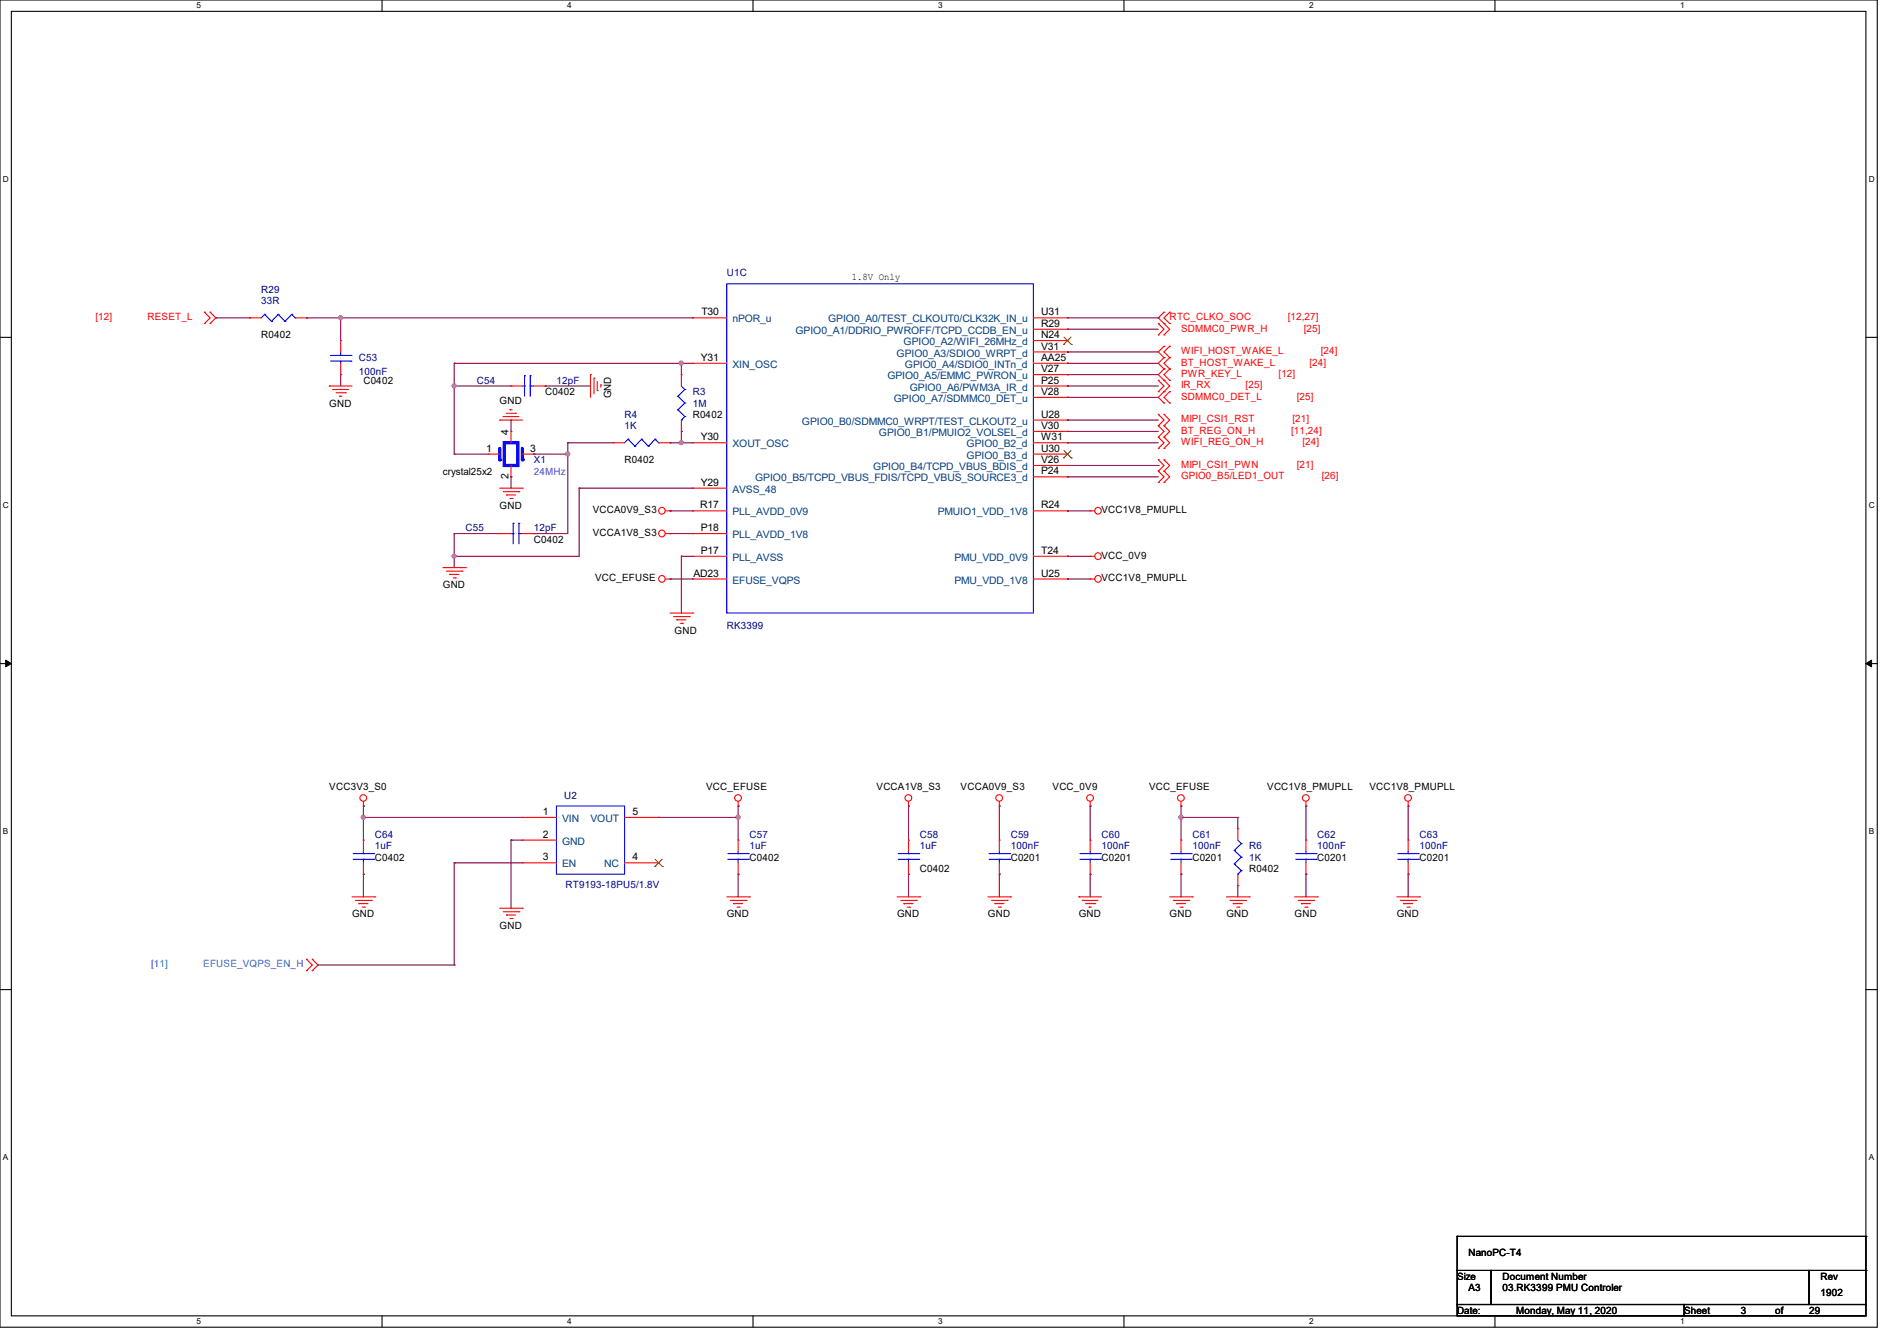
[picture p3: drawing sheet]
<svg xmlns="http://www.w3.org/2000/svg" width="297mm" height="210mm" viewBox="0 0 297 210" stroke-linecap="round" stroke-linejoin="round" font-family="sans-serif">
<path d="M0 0h293.9v207.9h-293.9zM1.8 1.8h290.3v204.3h-290.3z" fill="none" stroke="#000" stroke-width=".17"/>
<g fill="#fff">
<path d="M30.8 .2h.7v1.4h-.7z"/>
<path d="M30.8 206.2h.7v1.4h-.7z"/>
</g>
<path d="M59.8 0v1.8M59.8 206.1v1.8" fill="none" stroke="#000" stroke-width=".17"/>
<g fill="#fff">
<path d="M88.8 .2h.7v1.4h-.7z"/>
<path d="M88.8 206.2h.7v1.4h-.7z"/>
</g>
<path d="M117.9 0v1.8M117.9 206.1v1.8" fill="none" stroke="#000" stroke-width=".17"/>
<g fill="#fff">
<path d="M146.9 .2h.7v1.4h-.7z"/>
<path d="M146.9 206.2h.7v1.4h-.7z"/>
</g>
<path d="M176 0v1.8M176 206.1v1.8" fill="none" stroke="#000" stroke-width=".17"/>
<g fill="#fff">
<path d="M205 .2h.7v1.4h-.7z"/>
<path d="M205 206.2h.7v1.4h-.7z"/>
</g>
<path d="M234.1 0v1.8M234.1 206.1v1.8" fill="none" stroke="#000" stroke-width=".17"/>
<g fill="#fff">
<path d="M263.1 .2h.6v1.4h-.6z"/>
<path d="M263.1 206.2h.6v1.4h-.6z"/>
<path d="M.5 27.3h.9v1.4h-.9z"/>
<path d="M292.6 27.3h.9v1.4h-.9z"/>
<path d="M.5 78.4h.9v1.4h-.9z"/>
<path d="M292.6 78.4h.9v1.4h-.9z"/>
</g>
<path d="M0 52.8h1.8M292.1 52.8h1.8" fill="none" stroke="#000" stroke-width=".17"/>
<g fill="#fff">
<path d="M.5 129.5h.8v1.4h-.8z"/>
<path d="M292.6 129.5h.8v1.4h-.8z"/>
</g>
<path d="M0 103.9h1.8M292.1 103.9h1.8" fill="none" stroke="#000" stroke-width=".17"/>
<path d="M.9 103.4l.9 .5-.9 .5zM292.1 103.9l.9-.5v1z" fill="#000" stroke="#000" stroke-width=".16"/>
<g fill="#fff">
<path d="M.5 180.5h.8v1.4h-.8z"/>
<path d="M292.6 180.5h.8v1.4h-.8z"/>
</g>
<g fill="none" stroke="#000" stroke-width=".17">
<path d="M0 155h1.8M292.1 155h1.8M228.1 199h5.4v5.3h-5.4zM228.1 193.6h.1M228.1 193.6v5.4M228.1 193.6h64M233.5 199h49.8v5.3h-49.8zM283.3 199h8.8v5.3h-8.8zM292.1 193.6h.1M292.1 199h.1M292.1 193.6v5.4M228.1 204.3h35.6v1.8h-35.6z"/>
<path d="M263.7 204.3h28.4v1.8h-28.4z"/>
</g>
<g fill="none" stroke="#f00" stroke-width=".17">
<path d="M32 48.9h.1M32 50.7h.1M32 48.9l.9 .9-.9 .9M32.9 50.7h.1M32.9 48.9h.1M32.9 48.9l.9 .9-.9 .9M39.1 49.8h.1M39.1 49.8h1.8M46.2 49.8h1.8M48 49.8h.1M53.3 58.7h.1M53.3 53.3h.1"/>
<path d="M53.3 53.3v1.8M53.3 56.9v1.8M92.5 58.7h.1M92.5 58.7v3.5M93 59.2h.1M93 59.2v2.5M93.5 59.7v1.5M106.7 58.7h.1M106.7 58.7v1.8M181.4 52.5h.1M181.4 50.7h.1M181.4 59.6h.1"/>
<path d="M181.4 50.7l.8 .9-.8 .9M181.4 59.6l.8 .9-.8 .8M182.2 50.7h.1M182.2 48.9h.1M182.2 52.5h.1M182.2 54.2h.1M182.2 56h.1M182.2 57.8h.1M182.2 59.6h.1M182.2 57.8l-.8 .9 1.7 1.8-1.7 1.7 .8 .9M182.2 48.9l-.8 .9 1.7 1.8-.9 .9M182.2 54.2l-.8 .9 .8 .9"/>
<path d="M182.2 56l-.8 .9 .8 .9M183.1 48.9h.1M183.1 50.7h.1M183.1 56h.1M183.1 54.2h.1M183.1 57.8h.1M183.1 59.6h.1M183.1 48.9l-.9 .9 .9 .9M183.1 54.2l-.9 .9 .9 .9M183.1 56l-.9 .9 .9 .9M183.1 57.8l-.9 .9 .9 .9M51.6 60.5h.1"/>
<path d="M51.6 60.5h3.5M52.1 61h.1M52.1 61h2.5M52.6 61.5h1.5M53.2 62.1h.1M53.2 62.1h.3M54.1 61.5h.1M78.2 65.8h.1M78.2 76.5h3.6M78.2 65.8h3.6M78.8 65.2h.1M78.8 77h2.4"/>
<path d="M78.8 65.2h2.4M79.3 77.5h.1M79.3 77.5h1.4M79.3 64.7h1.4M79.8 64.2h.1M79.8 78.1h.4M79.8 64.2h.4M80 60.5h.1M80 60.5h1.8M80.2 78.1h.1M80.7 64.7h.1M81.2 77h.1"/>
<path d="M81.8 76.5h.1M83.6 60.5h1.7M85.3 60.5h.1M93.5 61.2h.1M94.1 60.3h.1M94.1 60.3v.3M96 69.3h.1M96 69.3h1.8M103.1 69.3h1.8M104.9 69.3h.1M106.7 67.6h.1M106.7 65.8v1.8"/>
<path d="M181.4 68.5h.1M181.4 66.7h.1M181.4 70.2h.1M181.4 61.3h.1M181.4 73.8h.1M181.4 72h.1M181.4 64.9h.1M181.4 75.6h.1M181.4 66.7l.8 .9-.8 .9M181.4 68.5l.8 .8-.8 .9M181.4 72l.8 .9-.8 .9M181.4 64.9l.8 .9-.8 .9"/>
<path d="M181.4 73.8l.8 .9-.8 .9M182.2 63.1h.1M182.2 61.3h.1M182.2 68.5h.1M182.2 66.7h.1M182.2 70.2h.1M182.2 73.8h.1M182.2 72h.1M182.2 64.9h.1M182.2 75.6h.1M182.2 66.7l.9 .9-.9 .9M182.2 68.5l.9 .8-.9 .9"/>
<path d="M182.2 72l.9 .9-.9 .9M182.2 64.9l.9 .9-.9 .9M182.2 73.8l.9 .9-.9 .9M183.1 61.3h.1M183.1 63.1h.1M183.1 61.3l-.9 .9 .9 .9M69.3 88.9h3.6M69.9 89.5h2.4M70.4 90h.1M70.4 90h1.4M71 90.5h.3M71.3 90.5h.1"/>
<path d="M72.3 89.5h.1M72.9 88.9h.1M78.2 83.6h.1M78.2 83.6h1.8M81.8 83.6h1.8M83.6 83.6h.1M104.2 83.6h.7M104.2 90.7h.7M104.2 80h.7M104.9 83.6h.1M104.9 90.7h.1M104.9 80h.1"/>
<path d="M104.9 96h3.6M105.5 96.6h2.4M106 97.1h.1M106 97.1h1.4M106.5 97.6h.3M106.8 97.6h.1M107.9 96.6h.1M108.5 96h.1M170.7 87.1h.1M170.7 90.7h.1M170.7 80h.1M170.7 90.7h.7"/>
<path d="M170.7 87.1h.7M170.7 80h.7M56.9 126.2h.1M56.9 131.6h.1M56.9 136.9h.1M56.9 125.5v.7M56.9 131.6v1.7M56.9 135.1v1.8M81.8 128h.1M81.8 131.6h.1M81.8 135.1h.1M81.8 128h5.3"/>
<path d="M81.8 131.6h5.3M81.8 135.1h5.3M97.8 128h5.3M97.8 135.1h5.3M103.1 135.1h.1M103.1 128h.1M115.6 126.2h.1M115.6 131.6h.1M115.6 136.9h.1M115.6 125.5v.7M115.6 131.6v1.7M115.6 135.1v1.8"/>
<path d="M142.2 126.2h.1M142.2 131.6h.1M142.2 136.9h.1M142.2 125.5v.7M142.2 131.6v1.7M142.2 135.1v1.8M156.5 126.2h.1M156.5 131.6h.1M156.5 136.9h.1M156.5 125.5v.7M156.5 131.6v1.7M156.5 135.1v1.8"/>
<path d="M170.7 126.2h.1M170.7 131.6h.1M170.7 136.9h.1M170.7 125.5v.7M170.7 131.6v1.7M170.7 135.1v1.8M184.9 126.2h.1M184.9 131.6h.1M184.9 136.9h.1M184.9 125.5v.7M184.9 131.6v1.7M184.9 135.1v1.8"/>
<path d="M204.5 126.2h.1M204.5 125.5v.7M220.5 126.2h.1M220.5 131.6h.1M220.5 136.9h.1M220.5 125.5v.7M220.5 131.6v1.7M220.5 135.1v1.8M48 152h.1M48 150.2h.1M48 150.2l.9 .9-.9 .9M48.9 150.2h.1"/>
<path d="M48.9 152h.1M48.9 150.2l.9 .9-.9 .9M55.1 140.5h3.6M55.7 141h2.4M56.2 141.5h.1M56.2 141.5h1.4M56.7 142.1h.4M57.1 142.1h.1M58.1 141h.1M58.7 140.5h.1M78.2 142.2h3.6M78.8 142.8h2.4"/>
<path d="M79.3 143.3h.1M79.3 143.3h1.4M79.8 143.8h.4M80.2 143.8h.1M81.2 142.8h.1M81.8 142.2h.1M113.8 140.5h3.5M114.3 141h2.5M114.9 141.5h.1M114.9 141.5h1.4M115.4 142.1h.3M115.7 142.1h.1"/>
<path d="M116.8 141h.1M117.3 140.5h.1M140.5 140.5h3.5M141 141h2.5M141.5 141.5h.1M141.5 141.5h1.5M142.1 142.1h.3M142.4 142.1h.1M143.5 141h.1M144 140.5h.1M154.7 140.5h3.5M155.2 141h2.5"/>
<path d="M155.7 141.5h.1M155.7 141.5h1.5M156.3 142.1h.3M156.6 142.1h.1M157.7 141h.1M158.2 140.5h.1M168.9 140.5h.1M168.9 140.5h3.6M169.5 141h.1M169.5 141h2.4M170 141.5h1.4M170.5 142.1h.1"/>
<path d="M170.5 142.1h.4M171.4 141.5h.1M183.1 140.5h3.6M183.7 141h2.4M184.2 141.5h.1M184.2 141.5h1.4M184.7 142.1h.4M185.1 142.1h.1M186.1 141h.1M186.7 140.5h.1M192 140.5h3.6M192.6 141h2.4"/>
<path d="M193.1 141.5h.1M193.1 141.5h1.4M193.6 142.1h.4M194 142.1h.1M195 141h.1M195.6 140.5h.1M202.7 140.5h3.5M203.2 141h2.5M203.8 141.5h.1M203.8 141.5h1.4M204.3 142.1h.3M204.6 142.1h.1"/>
<path d="M205.7 141h.1M206.2 140.5h.1M218.7 140.5h3.5M219.2 141h2.5M219.8 141.5h.1M219.8 141.5h1.4M220.3 142.1h.3M220.6 142.1h.1M221.7 141h.1M222.2 140.5h.1"/>
<circle cx="103.6" cy="80" r=".52"/>
<circle cx="171.9" cy="80" r=".52"/>
<circle cx="103.6" cy="83.5" r=".52"/>
<circle cx="103.6" cy="90.7" r=".52"/>
<circle cx="171.9" cy="87.1" r=".52"/>
<circle cx="171.9" cy="90.7" r=".52"/>
<circle cx="56.9" cy="125" r=".52"/>
<circle cx="115.6" cy="125" r=".52"/>
<circle cx="142.2" cy="125" r=".52"/>
<circle cx="156.5" cy="125" r=".52"/>
<circle cx="170.7" cy="125" r=".52"/>
<circle cx="184.9" cy="125" r=".52"/>
<circle cx="204.5" cy="125" r=".52"/>
<circle cx="220.5" cy="125" r=".52"/>
</g>
<g fill="none" stroke="#00f" stroke-width=".17">
<path d="M41.4 49.2h.1M41.4 49.2l-.5 .6M41.4 49.2l1.1 1.1M42.5 50.3h.1M43.6 49.2h.1M43.6 49.2l-1.1 1.1M43.6 49.2l1 1.1M44.6 50.3h.1M45.7 49.2h.1M45.7 49.2l-1.1 1.1M45.7 49.2l.5 .6M46.2 49.8h.1"/>
<path d="M51.7 55.7h3.2M51.7 56.6h3.2M53.3 56.6h.1M53.3 55.7h.1M53.3 55.1v.6M53.3 56.6v.3M54.9 55.7h.1M54.9 56.6h.1M82.1 58.8h.1M82.1 58.8v3.3M83 58.8h.1M83 58.8v3.3"/>
<path d="M81.8 60.5h.3M82.1 60.5h.1M83 60.5h.1M83 60.5h.6M98.3 68.8h.1M98.3 68.8l-.5 .5M98.3 68.8l1.1 1.1M99.4 69.9h.1M100.5 68.8h.1M100.5 68.8l-1.1 1.1M100.5 68.8l1 1.1M101.5 69.9h.1"/>
<path d="M102.6 68.8h.1M102.6 68.8l-1.1 1.1M102.6 68.8l.5 .5M103.1 69.3h.1M106.1 62.1h.1M106.1 64.2h.1M106.1 62.1l1.1 1M106.1 64.2l1.1 1M106.7 65.8h.1M106.7 60.5l.5 .5M107.2 61h.1M107.2 63.1h.1"/>
<path d="M107.2 65.2h.1M107.2 61l-1.1 1.1M107.2 63.1l-1.1 1.1M107.2 65.2l-.5 .6M80 83.6h.3M80.3 83.6h.1M80.3 82h.1M80.3 82v3.2M81.2 82h.1M81.2 83.6h.1M81.2 83.6h.6M81.2 82v3.2"/>
<path d="M55.3 134.6h3.2M55.3 133.7h3.2M56.9 133.7h.1M56.9 134.6h.1M56.9 133.3v.4M56.9 134.6v.5M58.5 134.6h.1M58.5 133.7h.1M87.1 126.2h10.7v10.7h-10.7zM114 134.6h3.2M114 133.7h3.2M115.6 133.7h.1"/>
<path d="M115.6 134.6h.1M115.6 133.3v.4M115.6 134.6v.5M117.2 134.6h.1M117.2 133.7h.1M140.6 134.6h3.2M140.6 133.7h3.2M142.2 133.7h.1M142.2 134.6h.1M142.2 133.3v.4M142.2 134.6v.5M143.8 134.6h.1"/>
<path d="M143.8 133.7h.1M154.9 134.6h3.2M154.9 133.7h3.2M156.5 133.7h.1M156.5 134.6h.1M156.5 133.3v.4M156.5 134.6v.5M158.1 134.6h.1M158.1 133.7h.1M169.1 134.6h3.2M169.1 133.7h3.2M170.7 133.7h.1"/>
<path d="M170.7 134.6h.1M170.7 133.3v.4M170.7 134.6v.5M172.3 134.6h.1M172.3 133.7h.1M183.3 134.6h3.2M183.3 133.7h3.2M184.9 133.7h.1M184.9 134.6h.1M184.9 133.3v.4M184.9 134.6v.5M186.5 134.6h.1"/>
<path d="M186.5 133.7h.1M218.9 134.6h3.2M218.9 133.7h3.2M220.5 133.7h.1M220.5 134.6h.1M220.5 133.3v.4M220.5 134.6v.5M222.1 134.6h.1M222.1 133.7h.1"/>
</g>
<path d="M102.5 135.7h.1M102.6 134.6l1.1 1.1M103.7 134.6l-1.2 1.1M103.7 135.7h.1" fill="none" stroke="#804000" stroke-width=".16"/>
<path d="M78.2 70.2v1.8" fill="none" stroke="#00f" stroke-width=".51"/>
<circle cx="78.2" cy="72" r=".25" fill="#00f"/>
<path d="M81.8 70.2v1.8" fill="none" stroke="#00f" stroke-width=".51"/>
<circle cx="81.8" cy="72" r=".25" fill="#00f"/>
<path d="M79 69.3h2.1v3.6h-2.1z" fill="none" stroke="#00f" stroke-width=".51"/>
<g fill="none" stroke="#f00" stroke-width=".17">
<path d="M108.5 56.9h.1M108.5 49.8h.1M108.5 56.9h5.3M108.5 49.8h5.3M161.8 56.9h5.3M161.8 49.8h5.3M161.8 51.6h5.3M161.8 53.3h5.3M161.8 55.1h5.3M161.8 58.7h5.3M167.1 49.8h.1M167.1 51.6h.1"/>
<path d="M167.1 53.3h.1M167.1 56.9h.1M167.1 55.1h.1M167.1 58.7h.1M76.5 71.1h.1M76.5 71.1h1.7M80 74.7h.1M80 67.6h.1M80 67.6v1.7M80 72.9v1.8M81.8 71.1h1.8M83.6 71.1h.1"/>
<path d="M108.5 69.3h.1M108.5 76.5h.1M108.5 69.3h5.3M108.5 76.5h5.3M161.8 71.1h5.3M161.8 69.3h5.3M161.8 72.9h5.3M161.8 67.6h5.3M161.8 65.8h5.3M161.8 74.7h5.3M161.8 62.2h5.3M161.8 60.5h5.3"/>
<path d="M167.1 72.9h.1M167.1 71.1h.1M167.1 69.3h.1M167.1 67.6h.1M167.1 65.8h.1M167.1 74.7h.1M167.1 62.2h.1M167.1 60.5h.1M108.5 87.1h.1M108.5 90.7h.1M108.5 80h.1M108.5 83.6h.1"/>
<path d="M108.5 87.1h5.3M108.5 90.7h5.3M108.5 80h5.3M108.5 83.6h5.3M161.8 87.1h5.3M161.8 90.7h5.3M161.8 80h5.3M167.1 80h.1M167.1 87.1h.1M167.1 90.7h.1M193.8 129.8h.1M193.8 138.7h.1"/>
<path d="M193.8 129.8v1.8M193.8 136.9v1.8M204.5 131.6h.1M204.5 136.9h.1M204.5 131.6v1.7M204.5 135.1v1.8"/>
</g>
<g fill="none" stroke="#00f" stroke-width=".17">
<path d="M113.8 44.4h48v51.6h-48zM193.3 133.2h.1M193.3 135.3h.1M193.3 133.2l1.1 1M193.3 135.3l1.1 1.1M193.8 136.9h.1M193.8 131.6l.6 .5M194.4 132.1h.1M194.4 134.2h.1M194.4 136.4h.1M194.4 132.1l-1.1 1.1M194.4 134.2l-1.1 1.1"/>
<path d="M194.4 136.4l-.6 .5M202.9 134.6h3.2M202.9 133.7h3.2M204.5 133.7h.1M204.5 134.6h.1M204.5 133.3v.4M204.5 134.6v.5M206.1 134.6h.1M206.1 133.7h.1"/>
</g>
<path d="M166.5 53.9h.1M166.6 52.8l1.1 1.1M167.7 52.8l-1.2 1.1M167.7 53.9h.1M166.5 71.7h.1M166.6 70.6l1.1 1.1M167.7 70.6l-1.2 1.1M167.7 71.7h.1" fill="none" stroke="#804000" stroke-width=".16"/>
<g fill="none" stroke="#800040" stroke-width=".17">
<path d="M33.8 49.8h.1M33.8 49.8h5.3M48 49.8h.1M48 49.8h60.5M53.3 49.8h.1M53.3 58.7h.1M53.3 49.8v3.5M53.3 58.7v1.8M71.1 56.9h.1M71.1 56.9h37.4M71.1 56.9v14.2M106.7 56.9h.1"/>
<path d="M106.7 56.9v1.8M167.1 55.1h.1M167.1 56.9h.1M167.1 58.7h.1M167.1 51.6h.1M167.1 56.9h14.3M167.1 55.1h14.3M167.1 58.7h14.3M167.1 49.8h14.3M167.1 51.6h14.3M181.4 49.8h.1M71.1 60.5h.1"/>
<path d="M71.1 71.1h.1M71.1 60.5h8.9M71.1 71.1h5.4M80 74.7h.1M80 65.8h.1M80 65.8v1.8M80 74.7v1.8M83.6 71.1h.1M83.6 71.1h5.3M85.3 60.5h.1M85.3 60.5h7.2M88.9 69.3h.1"/>
<path d="M88.9 71.1h.1M88.9 69.3h7.1M88.9 69.3v14.3h-5.3M90.7 76.5h.1M90.7 76.5v10.6h-19.6M90.7 76.5h17.8M104.9 69.3h.1M104.9 69.3h3.6M106.7 67.6h.1M106.7 69.3h.1M106.7 67.6v1.7M167.1 62.2h.1"/>
<path d="M167.1 69.3h.1M167.1 67.6h.1M167.1 65.8h.1M167.1 60.5h.1M167.1 74.7h.1M167.1 69.3h14.3M167.1 60.5h14.3M167.1 62.2h14.3M167.1 67.6h14.3M167.1 65.8h14.3M167.1 72.9h14.3M167.1 74.7h14.3"/>
<path d="M181.4 72.9h.1M71.1 83.6h.1M71.1 87.1h.1M71.1 83.6h7.1M71.1 83.6v5.3M83.6 83.6h.1M104.9 83.6h.1M104.9 90.7h.1M104.9 80h.1M104.9 83.6h3.6M104.9 90.7h3.6M104.9 80h3.6"/>
<path d="M106.7 87.1h.1M106.7 87.1v8.9M106.7 87.1h1.8M167.1 87.1h.1M167.1 90.7h.1M167.1 80h.1M167.1 87.1h3.6M167.1 90.7h3.6M167.1 80h3.6M56.9 128h.1M56.9 136.9h.1M56.9 126.2h.1"/>
<path d="M56.9 128h24.9M56.9 126.2v5.4M56.9 136.9v3.6M71.1 135.1h.1M71.1 135.1v16M71.1 135.1h10.7M80 131.6h.1M80 131.6v10.6M80 131.6h1.8M103.1 128h.1M103.1 128h12.5M115.6 136.9h.1"/>
<path d="M115.6 128h.1M115.6 126.2h.1M115.6 126.2v5.4M115.6 136.9v3.6M142.2 126.2h.1M142.2 136.9h.1M142.2 126.2v5.4M142.2 136.9v3.6M156.5 126.2h.1M156.5 136.9h.1M156.5 126.2v5.4M156.5 136.9v3.6"/>
<path d="M170.7 126.2h.1M170.7 136.9h.1M170.7 126.2v5.4M170.7 136.9v3.6M184.9 136.9h.1M184.9 126.2h.1M184.9 128h.1M184.9 126.2v5.4M184.9 136.9v3.6M184.9 128h8.9M193.8 128h.1M193.8 138.7h.1"/>
<path d="M193.8 128v1.8M193.8 138.7v1.8M204.5 126.2h.1M204.5 136.9h.1M204.5 126.2v5.4M204.5 136.9v3.6M220.5 126.2h.1M220.5 136.9h.1M220.5 126.2v5.4M220.5 136.9v3.6M49.8 151.1h21.3M71.1 151.1h.1"/>
</g>
<g fill="#f0f" stroke="#f0f" stroke-width=".17">
<circle cx="106.7" cy="69.3" r=".32"/>
<circle cx="106.7" cy="56.9" r=".32"/>
<circle cx="88.9" cy="71.1" r=".32"/>
<circle cx="71.1" cy="60.4" r=".32"/>
<circle cx="184.9" cy="128" r=".32"/>
<circle cx="71.1" cy="87.1" r=".32"/>
<circle cx="56.9" cy="128" r=".32"/>
<circle cx="115.5" cy="128" r=".32"/>
<circle cx="53.3" cy="49.8" r=".32"/>
</g>
<g font-size="1.6" fill="#000080">
<text x="40.9" y="45.9">R29</text>
<text x="40.9" y="47.7">33R</text>
<text x="113.8" y="43.2">U1C</text>
<text x="56.2" y="56.6">C53</text>
<text x="56.2" y="58.7">100nF</text>
<text x="74.7" y="60.1">C54</text>
<text x="87.1" y="60.1">12pF</text>
<text x="97.8" y="65.4">R4</text>
<text x="108.5" y="61.9">R3</text>
<text x="108.5" y="63.7">1M</text>
<text x="97.8" y="67.2">1K</text>
<text x="83.6" y="72.6">X1</text>
<text x="72.9" y="83.2">C55</text>
<text x="83.6" y="83.2">12pF</text>
<text x="113.8" y="98.5">RK3399</text>
<text x="88.3" y="125.2">U2</text>
<text x="58.7" y="131.2">C64</text>
<text x="117.3" y="131.2">C57</text>
<text x="144" y="131.2">C58</text>
<text x="158.2" y="131.2">C59</text>
<text x="172.5" y="131.2">C60</text>
<text x="186.7" y="131.2">C61</text>
<text x="206.2" y="131.2">C62</text>
<text x="222.2" y="131.2">C63</text>
<text x="58.7" y="133">1uF</text>
<text x="117.3" y="133">1uF</text>
<text x="144" y="133">1uF</text>
<text x="158.2" y="133">100nF</text>
<text x="172.5" y="133">100nF</text>
<text x="186.7" y="133">100nF</text>
<text x="195.6" y="133">R6</text>
<text x="195.6" y="134.8">1K</text>
<text x="206.2" y="133">100nF</text>
<text x="222.2" y="133">100nF</text>
<text x="88.6" y="139.1">RT9193-18PU5/1.8V</text>
</g>
<g font-size="1.6">
<text x="133.3" y="43.9">1.8V Only</text>
<text x="40.9" y="53">R0402</text>
<text x="109.8" y="49.4">T30</text>
<text x="163" y="49.4">U31</text>
<text x="163" y="51.2">R29</text>
<text x="163" y="53">N24</text>
<text x="109.7" y="56.5">Y31</text>
<text x="163" y="56.5">AA25</text>
<text x="163" y="54.7">V31</text>
<text x="163" y="58.3">V27</text>
<text x="51.6" y="63.7">GND</text>
<text x="56.9" y="60.1">C0402</text>
<text x="78.2" y="63.3">GND</text>
<text x="85.3" y="61.9">C0402</text>
<text x="95.7" y="62.4" transform="rotate(-90 95.7 62.4)">GND</text>
<text x="108.5" y="65.4">R0402</text>
<text x="163" y="65.4">U28</text>
<text x="163" y="61.8">V28</text>
<text x="163" y="60.1">P25</text>
<text x="76.1" y="70.7">1</text>
<text x="79.6" y="68.1" transform="rotate(-90 79.6 68.1)">4</text>
<text x="83" y="70.7">3</text>
<text x="109.7" y="69">Y30</text>
<text x="163" y="70.7">U30</text>
<text x="163" y="69">W31</text>
<text x="163" y="67.2">V30</text>
<text x="69.3" y="74.3">crystal25x2</text>
<text x="79.6" y="75" transform="rotate(-90 79.6 75)">2</text>
<text x="97.8" y="72.6">R0402</text>
<text x="109.7" y="76.1">Y29</text>
<text x="163" y="72.5">V26</text>
<text x="163" y="74.3">P24</text>
<text x="78.2" y="79.7">GND</text>
<text x="92.8" y="83.9">VCCA1V8_S3</text>
<text x="92.8" y="80.4">VCCA0V9_S3</text>
<text x="109.6" y="79.6">R17</text>
<text x="109.7" y="83.2">P18</text>
<text x="163" y="79.6">R24</text>
<text x="172.5" y="80.4">VCC1V8_PMUPLL</text>
<text x="83.6" y="85">C0402</text>
<text x="109.7" y="86.7">P17</text>
<text x="163" y="86.7">T24</text>
<text x="172.5" y="87.5">VCC_0V9</text>
<text x="69.3" y="92.1">GND</text>
<text x="93.2" y="91.1">VCC_EFUSE</text>
<text x="108.6" y="90.3">AD23</text>
<text x="163" y="90.3">U25</text>
<text x="172.5" y="91.1">VCC1V8_PMUPLL</text>
<text x="105.6" y="99.2">GND</text>
<text x="51.6" y="123.8">VCC3V3_S0</text>
<text x="110.6" y="123.8">VCC_EFUSE</text>
<text x="137.2" y="123.8">VCCA1V8_S3</text>
<text x="150.4" y="123.8">VCCA0V9_S3</text>
<text x="164.8" y="123.8">VCC_0V9</text>
<text x="179.9" y="123.8">VCC_EFUSE</text>
<text x="198.4" y="123.8">VCC1V8_PMUPLL</text>
<text x="214.4" y="123.8">VCC1V8_PMUPLL</text>
<text x="85" y="127.6">1</text>
<text x="85" y="131.2">2</text>
<text x="99" y="127.6">5</text>
<text x="58.7" y="134.8">C0402</text>
<text x="85" y="134.7">3</text>
<text x="99" y="134.7">4</text>
<text x="117.3" y="134.8">C0402</text>
<text x="144" y="136.6">C0402</text>
<text x="158.2" y="134.8">C0201</text>
<text x="172.5" y="134.8">C0201</text>
<text x="186.7" y="134.8">C0201</text>
<text x="195.6" y="136.6">R0402</text>
<text x="206.2" y="134.8">C0201</text>
<text x="222.2" y="134.8">C0201</text>
<text x="55.1" y="143.7">GND</text>
<text x="113.8" y="143.7">GND</text>
<text x="140.5" y="143.7">GND</text>
<text x="154.7" y="143.7">GND</text>
<text x="168.9" y="143.7">GND</text>
<text x="183.1" y="143.7">GND</text>
<text x="192" y="143.7">GND</text>
<text x="202.7" y="143.7">GND</text>
<text x="218.7" y="143.7">GND</text>
<text x="78.2" y="145.5">GND</text>
<text x="229.9" y="196.7">NanoPC-T4</text>
<text x="228.1" y="200.4">Size</text>
<text x="229.9" y="202.2">A3</text>
<text x="235.2" y="200.4">Document Number</text>
<text x="235.2" y="202.2">03.RK3399 PMU Controler</text>
<text x="285" y="202.9">1902</text>
<text x="285" y="200.4">Rev</text>
<text x="228.1" y="205.7">Date:</text>
<text x="237.4" y="205.7">Monday, May 11, 2020</text>
<text x="263.7" y="205.7">Sheet</text>
<text x="272.6" y="205.7">3</text>
<text x="277.9" y="205.7">of</text>
<text x="283.2" y="205.7">29</text>
</g>
<g font-size="1.6" fill="#f00">
<text x="14.9" y="50.2">[12]</text>
<text x="23.1" y="50.2">RESET_L</text>
<text x="183.1" y="50.2">RTC_CLKO_SOC</text>
<text x="184.9" y="51.9">SDMMC0_PWR_H</text>
<text x="201.6" y="50.2">[12,27]</text>
<text x="204.1" y="51.9">[25]</text>
<text x="184.9" y="55.5">WIFI_HOST_WAKE_L</text>
<text x="184.9" y="57.3">BT_HOST_WAKE_L</text>
<text x="184.9" y="59.1">PWR_KEY_L</text>
<text x="200.2" y="59.1">[12]</text>
<text x="205" y="57.3">[24]</text>
<text x="206.8" y="55.5">[24]</text>
<text x="184.9" y="62.6">SDMMC0_DET_L</text>
<text x="184.9" y="60.8">IR_RX</text>
<text x="195" y="60.8">[25]</text>
<text x="203" y="62.6">[25]</text>
<text x="184.9" y="67.9">BT_REG_ON_H</text>
<text x="184.9" y="69.7">WIFI_REG_ON_H</text>
<text x="184.9" y="66.2">MIPI_CSI1_RST</text>
<text x="202.1" y="67.9">[11,24]</text>
<text x="202.4" y="66.2">[21]</text>
<text x="203.9" y="69.7">[24]</text>
<text x="184.9" y="73.3">MIPI_CSI1_PWN</text>
<text x="184.9" y="75.1">GPIO0_B5/LED1_OUT</text>
<text x="203" y="73.3">[21]</text>
<text x="207" y="75.1">[26]</text>
</g>
<g font-size="1.6" fill="#004080">
<text x="114.7" y="50.5">nPOR_u</text>
<text x="124.5" y="52.3">GPIO0_A1/DDRIO_PWROFF/TCPD_CCDB_EN_u</text>
<text x="129.7" y="50.5">GPIO0_A0/TEST_CLKOUT0/CLK32K_IN_u</text>
<text x="114.7" y="57.6">XIN_OSC</text>
<text x="138.9" y="59.4">GPIO0_A5/EMMC_PWRON_u</text>
<text x="140.4" y="55.8">GPIO0_A3/SDIO0_WRPT_d</text>
<text x="141.5" y="54.1">GPIO0_A2/WIFI_26MHz_d</text>
<text x="141.7" y="57.6">GPIO0_A4/SDIO0_INTn_d</text>
<text x="140" y="63">GPIO0_A7/SDMMC0_DET_u</text>
<text x="142.4" y="61.2">GPIO0_A6/PWM3A_IR_d</text>
<text x="114.7" y="70.1">XOUT_OSC</text>
<text x="125.6" y="66.5">GPIO0_B0/SDMMC0_WRPT/TEST_CLKOUT2_u</text>
<text x="137.6" y="68.3">GPIO0_B1/PMUIO2_VOLSEL_d</text>
<text x="151.3" y="71.8">GPIO0_B3_d</text>
<text x="151.3" y="70.1">GPIO0_B2_d</text>
<text x="114.7" y="77.2">AVSS_48</text>
<text x="118.2" y="75.4">GPIO0_B5/TCPD_VBUS_FDIS/TCPD_VBUS_SOURCE3_d</text>
<text x="136.7" y="73.6">GPIO0_B4/TCPD_VBUS_BDIS_d</text>
<text x="114.7" y="80.7">PLL_AVDD_0V9</text>
<text x="146.8" y="80.7">PMUIO1_VDD_1V8</text>
<text x="114.7" y="87.8">PLL_AVSS</text>
<text x="114.7" y="84.3">PLL_AVDD_1V8</text>
<text x="149.4" y="87.8">PMU_VDD_0V9</text>
<text x="114.7" y="91.4">EFUSE_VQPS</text>
<text x="149.4" y="91.4">PMU_VDD_1V8</text>
<text x="88" y="128.7">VIN</text>
<text x="92.5" y="128.7">VOUT</text>
<text x="88" y="132.3">GND</text>
<text x="88" y="135.8">EN</text>
<text x="94.6" y="135.8">NC</text>
</g>
<text font-size="1.6" fill="#8000ff" x="83.6" y="74.3">24MHz</text>
<g font-size="1.6" fill="#0080ff">
<text x="23.7" y="151.5">[11]</text>
<text x="31.8" y="151.5">EFUSE_VQPS_EN_H</text>
</g>
<g font-size="1.3">
<text x="30.8" y="1.3">5</text>
<text x="88.8" y="1.3">4</text>
<text x="146.9" y="1.3">3</text>
<text x="205" y="1.3">2</text>
<text x="263.1" y="1.3">1</text>
<text x=".5" y="28.4">D</text>
<text x="292.6" y="28.4">D</text>
<text x=".5" y="79.5">C</text>
<text x="292.6" y="79.5">C</text>
<text x=".5" y="130.6">B</text>
<text x="292.6" y="130.6">B</text>
<text x=".5" y="181.7">A</text>
<text x="292.6" y="181.7">A</text>
<text x="30.8" y="207.4">5</text>
<text x="88.8" y="207.4">4</text>
<text x="146.9" y="207.4">3</text>
<text x="205" y="207.4">2</text>
<text x="263.1" y="207.4">1</text>
</g>
</svg>
